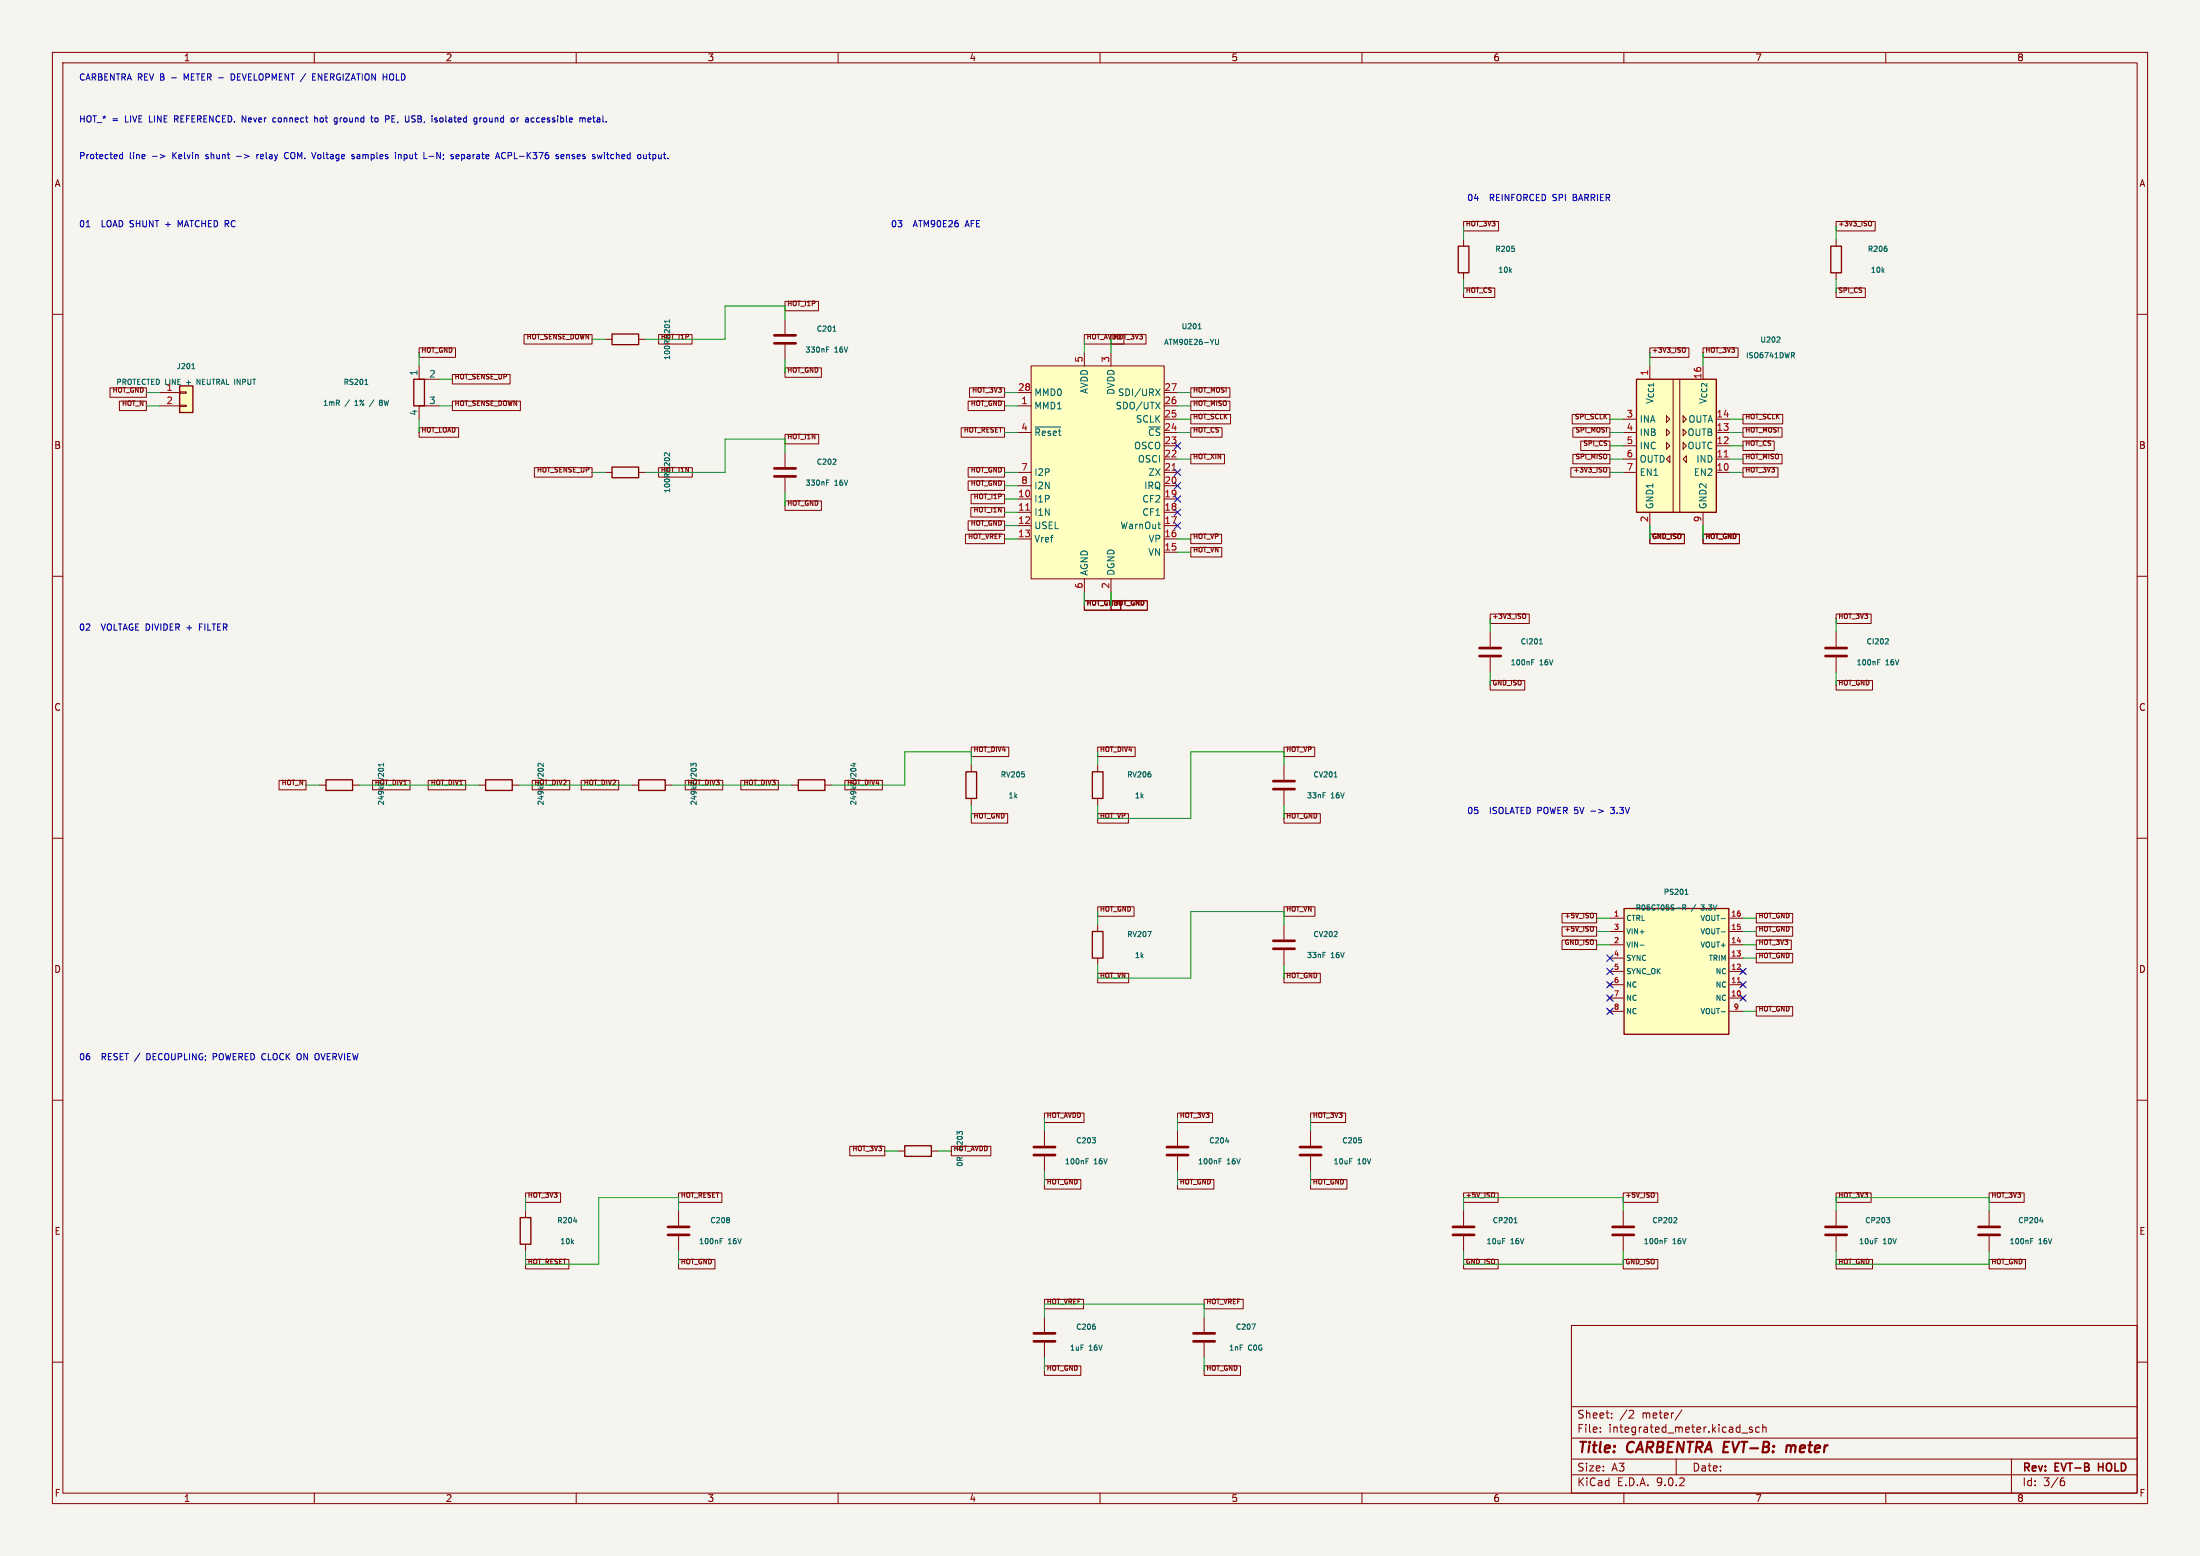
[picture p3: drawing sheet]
<svg xmlns="http://www.w3.org/2000/svg" width="420mm" height="297mm" viewBox="0 0 420 297" stroke-linecap="round" stroke-linejoin="round" font-family="sans-serif">
<path d="M0 0h420v297h-420z" fill="#f5f4ef" stroke="#f5f4ef" stroke-width=".19"/>
<g fill="none" stroke="#840000" stroke-width=".19">
<path d="M10 10h400v277h-400zM12 12h396v273h-396zM60 10v2M110 10v2M160 10v2M210 10v2M260 10v2M310 10v2M360 10v2M10 60h2M408 60h2M10 110h2"/>
<path d="M408 110h2M10 160h2M408 160h2M10 210h2M408 210h2M300 253h108v32h-108zM10 260h2M300 278.5h108M300 274.5h108M300 268.5h108M305.5 273.2v.2M305.5 272.5v.1"/>
<path d="M307.7 270.5v.2M307.7 269.8v.1M311.2 269.2l.5 .1 .2 .3-1 1.1h1M320 278.5v3M321.1 269.1l-1.3 1.9M332.5 273.5h1.2M334.5 272.5l-.3-.1-.3 .2 .1 .2 .5 .2v.3h-.6M335.9 272.5l-.5-.1-.2 .3 .1 .6h.6M336.5 272.5l.2-.1 .4 .1 .1 .9M336.5 271.9v1.5M384 278.5v6.5M408 260h2"/>
<path d="M60 285v2M110 285v2M160 285v2M210 285v2M260 285v2M300 281.5h108M310 285v2M360 285v2M393.6 282.7h.4l.2 .2-.1 .5-.5 .2M394 282.1l-.4 .1"/>
</g>
<path d="M400.6 279.3v1.5M400.6 280h.9" fill="none" stroke="#840000" stroke-width=".3"/>
<path d="M341.1 275.9l-.1 1.3M341.9 276a.57 .57 0 0 0-.8 .1M341.9 276.2l-.1 1" fill="none" stroke="#840000" stroke-width=".4"/>
<path d="M310 173.4h20v24h-20z" fill="#ffffc2"/>
<path d="M349.5 47h2v5.1h-2zM62.2 148.8h5.1v2.1h-5.1zM92.7 148.8h5.1v2.1h-5.1zM121.9 148.8h5.1v2.1h-5.1zM184.4 147.3h2v5.1h-2zM208.5 147.3h2.1v5.1h-2.1zM208.5 177.8h2.1v5.1h-2.1zM310 173.4h20v24h-20zM172.7 218.7h5.1v2h-5.1zM99.3 232.4h2v5.1h-2z" fill="none" stroke="#840000" stroke-width=".25"/>
<g fill="none" stroke="#840000" stroke-width=".19">
<path d="M350.5 45.7v1.3M350.5 52.1v1.2M149.9 86.4v2.8M149.9 91.2v2.8M284.5 120.7v2.7M284.5 125.5v2.8M350.5 120.7v2.7M350.5 125.5v2.8M61 149.9h1.2M67.3 149.9h1.3M91.4 149.9h1.3M97.8 149.9h1.3"/>
<path d="M120.6 149.9h1.3M127 149.9h1.3M185.4 146.1v1.2M185.4 152.4v1.3M209.5 146.1v1.2M209.5 152.4v1.3M245.1 146.1v2.7M245.1 150.9v2.8M209.5 176.5v1.3M245.1 176.5v2.8M307.3 175.3h2.6M307.3 177.8h2.6"/>
<path d="M330.2 175.3h2.5M330.2 177.8h2.5M209.5 182.9v1.3M245.1 181.4v2.8M307 187.6l.7 .7M307 190.1l.7 .8M307 192.7l.7 .7M307.3 180.3h2.6M307.3 182.9h2.6M307.3 185.4h2.6M307.3 188h2.6M307.3 190.5h2.6"/>
<path d="M307.3 193h2.6M307.7 187.6l-.7 .7M307.7 190.1l-.7 .8M307.7 192.7l-.7 .7M330.2 180.3h2.5M330.2 182.9h2.5M330.2 185.4h2.5M330.2 188h2.5M330.2 190.5h2.5M330.2 193h2.5M332.4 185l.7 .8M332.4 187.6l.7 .7"/>
<path d="M332.4 190.1l.7 .8M333.1 185l-.7 .8M333.1 187.6l-.7 .7M333.1 190.1l-.7 .8M171.4 219.7h1.3M177.8 219.7h1.3M199.4 215.9v2.8M224.8 215.9v2.8M100.3 231.1v1.3M100.3 237.5v1.3M199.4 220.7v2.8M224.8 220.7v2.8"/>
<path d="M199.4 251.5v2.8M199.4 256.3v2.8M229.9 251.5v2.8M229.9 256.3v2.8"/>
</g>
<g fill="none" stroke="#006464" stroke-width=".19">
<path d="M360.2 47.5v.4M157.8 92.1h.3M157.8 91.6h.5M159 88.6h.6M159.6 87.7v.4M292.4 126.4h.3M292.4 125.9h.5M293.9 122.9h.6M294.1 122.1l.1-.2v1M358.4 126.4h.4M358.4 125.9h.5M360.3 121.9l.2 .2-.1 .2-.5 .6h.6"/>
<path d="M73.2 145.7v.6M252.6 151.3h.4M254.7 148.3h.6M219.1 177.8h.7l-.5 1M321.3 173.2h.4l.1-.4-.5-.1v1M321.5 173.2l.3 .5M321.7 170.7h.6M321.9 169.9l.1-.2v1M328.6 175.3h.8M328.6 177.9h.8M252.6 181.8h.4M313.1 180.4h.8"/>
<path d="M328.6 193.1h.8M183.1 216.3l-.4-.3v.6M183.2 216h.4M208.5 217.2h.6l-.3 .3M209.1 217.6v.5M234 217.8h.6M109.5 233.1h.6M207.3 221.6h.4M207.3 221.2h.5M232.7 221.6h.4M232.7 221.2h.5M209.1 253.2v.4"/>
<path d="M239 252.7h.7l-.5 1"/>
</g>
<path d="M331.7 187.6h.5" fill="none" stroke="#a90000" stroke-width=".19"/>
<g fill="none" stroke="#840000" stroke-width=".51">
<path d="M147.8 89.4h4.1M147.8 90.9h4.1M282.4 123.7h4.1M282.4 125.2h4.1M348.5 123.7h4.1M348.5 125.2h4.1M243.1 149.1h4M243.1 150.6h4M243.1 179.6h4M243.1 181.1h4M197.4 218.9h4M222.8 218.9h4"/>
<path d="M197.4 220.5h4M222.8 220.5h4M197.4 254.5h4M197.4 256h4M227.8 254.5h4.1M227.8 256h4.1"/>
</g>
<path d="M312.4 72.4h15.3v25.4h-15.3z" fill="#ffffc2"/>
<path d="M278.4 47h2v5.1h-2zM79 72.4h2v5.1h-2zM116.8 63.8h5.1v2h-5.1zM312.4 72.4h15.3v25.4h-15.3zM116.8 89.2h5.1v2h-5.1zM152.4 148.8h5.1v2.1h-5.1z" fill="none" stroke="#840000" stroke-width=".25"/>
<g fill="none" stroke="#840000" stroke-width=".19">
<path d="M279.4 45.7v1.3M279.4 52.1v1.2M80 69.9v2.5h3.8M83.8 77.5h-3.8v2.5M115.6 64.8h1.2M121.9 64.8h1.3M149.9 61v2.8M149.9 65.8v2.8M318.1 79.4l.7 .6-.7 .6zM319.4 72.4v25.4M320.7 72.4v25.4M321.3 79.4l.6 .6-.6 .6z"/>
<path d="M115.6 90.2h1.2M121.9 90.2h1.3M309.9 80h2.5M309.9 82.6h2.5M309.9 85.1h2.5M309.9 87.6h2.5M309.9 90.2h2.5M315 97.8v2.5M318.1 81.9l.7 .7-.7 .6zM318.1 84.5l.7 .6-.7 .6zM318.1 87.6l.7-.6v1.3zM321.3 81.9l.6 .7-.6 .6z"/>
<path d="M321.3 84.5l.6 .6-.6 .6zM321.3 87.6l.6-.6v1.3zM325.1 97.8v2.5M327.7 80h2.5M327.7 82.6h2.5M327.7 85.1h2.5M327.7 87.6h2.5M327.7 90.2h2.5M151.1 149.9h1.3M157.5 149.9h1.2M279.4 231.1v2.8M279.4 236v2.8"/>
<path d="M379.7 231.1v2.8M379.7 236v2.8"/>
</g>
<path d="M329.2 87.2h.7" fill="none" stroke="#a90000" stroke-width=".19"/>
<g fill="none" stroke="#006464" stroke-width=".19">
<path d="M289.1 47.5v.4M69.7 73.4h.5M71.4 76.3l-.9 1.3M72.6 76.8l-.2 .4 .4 .2M72.6 76.8h.2M72.8 76.4l-.4 .2 .2 .2M127.8 61v.6M157.8 66.7h.3M157.8 66.2h.5M159 63.2h.6M339.7 64.4l.1 .3-.6 .6h.6M342.2 67.8l.4 .5"/>
<path d="M342.4 67.3l.2 .2-.2 .3M126.9 86.5h.4M127.8 86.4v.7M163.1 145.6v.7M286.9 236.4h.4M289.1 233.4h.5M289.3 232.5l.1-.1v1M387.7 236.9h.3M387.7 236.4h.4M389.4 233.1h.6M389.9 232.7v.7"/>
</g>
<path d="M147.8 64h4.1M147.8 65.5h4.1M277.4 234.2h4M277.4 235.7h4M377.7 234.2h4.1M377.7 235.7h4.1" fill="none" stroke="#840000" stroke-width=".51"/>
<path d="M196.8 69.9h25.4v40.6h-25.4z" fill="#ffffc2"/>
<g fill="none" stroke="#840000" stroke-width=".19">
<path d="M194.3 74.9h2.5M194.3 77.5h2.5M196.8 69.9h25.4v40.6h-25.4zM207 67.3v2.6M212.1 67.3v2.6M222.2 74.9h2.6M222.2 77.5h2.6M194.3 82.6h2.5M194.3 90.2h2.5M194.3 92.7h2.5M194.3 95.3h2.5M194.3 97.8h2.5"/>
<path d="M222.2 82.6h2.6M222.2 90.2h2.6M222.2 92.7h2.6M222.2 95.3h2.6M222.2 97.8h2.6M222.2 80h2.6M222.2 85.1h2.6M222.2 87.6h2.6M194.3 100.3h2.5M194.3 102.9h2.5M207 110.5v2.5M212.1 110.5v2.5"/>
<path d="M222.2 100.3h2.6M222.2 102.9h2.6M222.2 105.4h2.6M129.5 231.1v2.8M129.5 236v2.8M309.9 231.1v2.8M309.9 236v2.8M350.5 231.1v2.8M350.5 236v2.8"/>
</g>
<g fill="none" stroke="#006464" stroke-width=".19">
<path d="M220.6 74.2l.9 1.3M220.6 76.8l.9 1.2M221.5 74.2l-.9 1.3M221.5 76.8l-.9 1.2M228.7 62.8h.6M228.9 61.9l.1-.1v1M232 64.8v.8l.2 .2 .4-.2v-.8M197.6 81.5h4.9M221 100.1h.5M221.4 100.9h.1M137.5 236.9h.3M137.5 236.4h.4"/>
<path d="M139.2 232.5v.2M139.2 232.9v.4M317.8 236.9h.3M317.8 236.4h.5M319.9 232.4l.2 .2v.2l-.6 .6h.6M358 236.4h.4M360.1 232.4h.7l-.4 .4M360.6 232.8l.2 .2v.2l-.2 .2"/>
</g>
<path d="M195.8 97.4h.7M223.8 89.8h.7" fill="none" stroke="#a90000" stroke-width=".19"/>
<path d="M127.5 234.2h4.1M127.5 235.7h4.1M307.8 234.2h4.1M307.8 235.7h4.1M348.5 234.2h4.1M348.5 235.7h4.1" fill="none" stroke="#840000" stroke-width=".51"/>
<path d="M34.3 73.7h2.5v5h-2.5z" fill="#ffffc2"/>
<path d="M34.3 73.7h2.5v5h-2.5z" fill="none" stroke="#840000" stroke-width=".25"/>
<g fill="none" stroke="#840000" stroke-width=".19">
<path d="M149.9 57.5h6.3v1.8h-6.3zM279.4 55h6v1.8h-6zM279.4 42.3h6.7v1.8h-6.7zM350.5 55h5.6v1.8h-5.6zM350.5 42.3h7.5v1.8h-7.5zM356.9 42.2l.3 .1 .1 .2v.5l-.4 .1M21 74h6.9v1.8h-6.9zM22.8 76.6h5.1v1.8h-5.1zM30.5 74.9h3.8M30.5 77.5h3.8M34.3 74.8h1.3v.3h-1.3zM34.3 77.3h1.3v.3h-1.3z"/>
<path d="M80 66.4h7v1.8h-7zM86.4 76.6h12.9v1.8h-12.9zM86.4 71.5h11v1.8h-11zM100 63.9h13v1.8h-13zM125.7 63.9h6.4v1.8h-6.4zM149.9 70.2h6.9v1.8h-6.9zM184.8 76.6h7v1.8h-7zM185.1 74h6.7v1.8h-6.7zM207 63.9h7.6v1.8h-7.6zM212.1 63.9h6.7v1.8h-6.7zM227.3 76.6h7.5v1.8h-7.5zM227.3 74h7.5v1.8h-7.5z"/>
<path d="M227.3 79.1h7.6v1.8h-7.6zM300.1 79.1h7.2v1.8h-7.2zM315 66.4h7.4v1.8h-7.4zM321.4 66.4h.2l.1 .3v.4l-.3 .2M325.1 66.4h6.7v1.8h-6.7zM332.7 79.1h7.6v1.8h-7.6zM80 81.6h7.6v1.9h-7.6zM102 89.3h11v1.8h-11zM125.7 89.3h6.5v1.8h-6.5zM149.9 82.9h6.4v1.8h-6.4zM149.9 95.6h6.9v1.8h-6.9zM183.5 81.6h8.3v1.9h-8.3z"/>
<path d="M184.8 99.4h7v1.8h-7zM184.8 89.3h7v1.8h-7zM184.8 91.8h7v1.8h-7zM185.3 96.9h6.5v1.8h-6.5zM185.4 94.3h6.4v1.9h-6.4zM227.3 86.7h6.5v1.8h-6.5zM227.3 81.6h6v1.9h-6zM299.9 89.3h7.4v1.8h-7.4zM300.3 86.7h7v1.8h-7zM300.3 81.6h7v1.9h-7zM301.8 84.2h5.5v1.8h-5.5zM306.3 89.2l.3 .1 .1 .2v.5l-.4 .1"/>
<path d="M332.7 86.7h7.5v1.8h-7.5zM332.7 89.3h6.7v1.8h-6.7zM332.7 81.6h7.5v1.9h-7.5zM332.7 84.2h6v1.8h-6zM184.3 102h7.5v1.8h-7.5zM207 114.7h7v1.8h-7zM212.1 114.7h6.9v1.8h-6.9zM227.3 104.5h5.9v1.8h-5.9zM227.3 102h5.9v1.8h-5.9zM284.5 117.2h7.4v1.8h-7.4zM290.9 117.2h.2l.2 .3-.1 .4-.3 .2M315 102h6.6v1.8h-6.6z"/>
<path d="M325.1 102h7v1.8h-7zM350.5 117.2h6.7v1.8h-6.7zM284.5 129.9h6.6v1.8h-6.6zM350.5 129.9h7v1.8h-7zM53.3 149h5.1v1.8h-5.1zM71.1 149h7.2v1.8h-7.2zM81.7 149h7.2v1.8h-7.2zM101.6 149h7.2v1.8h-7.2zM111 149h7.1v1.8h-7.1zM130.8 149h7.2v1.8h-7.2zM141.4 149h7.2v1.8h-7.2zM161.3 149h7.1v1.8h-7.1z"/>
<path d="M185.4 142.6h7.2v1.8h-7.2zM185.4 155.3h7v1.8h-7zM209.5 155.3h5.9v1.8h-5.9zM209.5 142.6h7.2v1.8h-7.2zM245.1 155.3h7v1.8h-7zM245.1 142.6h5.9v1.8h-5.9zM209.5 173.1h7v1.8h-7zM245.1 173.1h5.9v1.8h-5.9zM298.2 179.4h6.6v1.8h-6.6zM298.2 174.4h6.6v1.8h-6.6zM298.2 176.9h6.6v1.8h-6.6zM304 174.3l.2 .3-.1 .5-.1 .1"/>
<path d="M304 176.8l.2 .3-.1 .5-.1 .1M335.3 179.4h6.7v1.8h-6.7zM335.3 176.9h6.9v1.8h-6.9zM335.3 174.4h6.9v1.8h-6.9zM209.5 185.8h6v1.8h-6zM245.1 185.8h7v1.8h-7zM335.3 192.1h6.9v1.8h-6.9zM335.3 182h6.9v1.8h-6.9zM162.2 218.8h6.7v1.8h-6.7zM181.6 218.8h7.6v1.8h-7.6zM199.4 212.5h7.5v1.8h-7.5zM224.8 212.5h6.7v1.8h-6.7z"/>
<path d="M250.2 212.5h6.7v1.8h-6.7zM250.2 215.9v2.8M100.3 227.7h6.7v1.8h-6.7zM129.5 227.7h8.3v1.8h-8.3zM199.4 225.2h6.9v1.8h-6.9zM224.8 225.2h6.9v1.8h-6.9zM250.2 225.2h6.9v1.8h-6.9zM250.2 220.7v2.8M279.4 227.7h6.6v1.8h-6.6zM285.2 227.7l.1 .2-.1 .6M309.9 227.7h6.6v1.8h-6.6zM315.7 227.7l.1 .2-.1 .6"/>
<path d="M350.5 227.7h6.7v1.8h-6.7zM379.7 227.7h6.7v1.8h-6.7zM100.3 240.4h8.3v1.8h-8.3zM129.5 240.4h7v1.8h-7zM199.4 248h7.4v1.8h-7.4zM229.9 248h7.4v1.8h-7.4zM279.4 240.4h6.6v1.8h-6.6zM309.9 240.4h6.6v1.8h-6.6zM350.5 240.4h7v1.8h-7zM379.7 240.4h7v1.8h-7zM199.4 260.7h6.9v1.8h-6.9zM229.9 260.7h6.9v1.8h-6.9z"/>
</g>
<path d="M36.6 70.4h.6M36.8 69.5l.1-.1v1M37.6 73.4v-1l.6 1M259.9 217.6v.5M257.6 221.2h.5" fill="none" stroke="#006464" stroke-width=".19"/>
<path d="M248.2 218.9h4M248.2 220.5h4" fill="none" stroke="#840000" stroke-width=".51"/>
<g fill="none" stroke="#009600" stroke-width=".19">
<path d="M279.4 43.2v2.5M279.4 53.3v2.6M350.5 43.2v2.5M350.5 53.3v2.6M27.9 77.5h2.6M27.9 74.9h2.6M80 67.3v2.6M83.8 77.5h2.6M83.8 72.4h2.6M113 64.8h2.6M149.9 61v-2.6h-11.5v6.4h-15.2M149.9 68.6v2.5"/>
<path d="M191.8 77.5h2.5M191.8 74.9h2.5M207 64.8v2.5M212.1 64.8v2.5M224.8 77.5h2.5M224.8 74.9h2.5M315 67.3v2.6M325.1 67.3v2.6M80 80v2.6M113 90.2h2.6M149.9 86.4v-2.6h-11.5v6.4h-15.2M149.9 94v2.5"/>
<path d="M191.8 97.8h2.5M191.8 82.6h2.5M191.8 95.3h2.5M191.8 92.7h2.5M191.8 90.2h2.5M224.8 82.6h2.5M224.8 80h2.5M224.8 87.6h2.5M307.3 82.6h2.6M307.3 90.2h2.6M307.3 80h2.6M307.3 87.6h2.6"/>
<path d="M307.3 85.1h2.6M330.2 82.6h2.5M330.2 90.2h2.5M330.2 80h2.5M330.2 87.6h2.5M330.2 85.1h2.5M191.8 100.3h2.5M191.8 102.9h2.5M207 113v2.6M212.1 113v2.6M224.8 102.9h2.5M224.8 105.4h2.5"/>
<path d="M284.5 118.1v2.6M315 100.3v2.6M325.1 100.3v2.6M350.5 118.1v2.6M284.5 128.3v2.5M350.5 128.3v2.5M58.4 149.9h2.6M68.6 149.9h22.8M99.1 149.9h21.5M128.3 149.9h22.8M185.4 146.1v-2.6h-12.7v6.4h-14M185.4 153.7v2.5"/>
<path d="M209.5 143.5v2.6M245.1 146.1v-2.6h-17.8v12.7h-17.8v-2.5M245.1 153.7v2.5M209.5 174v2.5M245.1 176.5v-2.5h-17.8v12.7h-17.8v-2.5M304.8 177.8h2.5M304.8 175.3h2.5M332.7 177.8h2.6M332.7 175.3h2.6M245.1 184.2v2.5M304.8 180.3h2.5M332.7 180.3h2.6"/>
<path d="M332.7 193h2.6M332.7 182.9h2.6M168.9 219.7h2.5M179.1 219.7h2.5M199.4 213.4v2.5M224.8 213.4v2.5M250.2 213.4v2.5M100.3 228.6v2.5M129.5 231.1v-2.5h-15.2v12.7h-14v-2.5M129.5 238.8v2.5M199.4 223.5v2.6M224.8 223.5v2.6"/>
<path d="M250.2 223.5v2.6M279.4 231.1v-2.5h30.5v2.5M279.4 238.8v2.5h30.5v-2.5M350.5 231.1v-2.5h29.2v2.5M350.5 238.8v2.5h29.2v-2.5M199.4 251.5v-2.6h30.5v2.6M199.4 259.1v2.5M229.9 259.1v2.5"/>
</g>
<g fill="none" stroke="#000084" stroke-width=".19">
<path d="M224.2 92.1l1.2 1.2M224.2 84.5l1.2 1.2M224.2 94.6l1.2 1.3M224.2 97.2l1.2 1.2M224.2 99.7l1.2 1.2M224.2 89.6l1.2 1.2M225.4 92.1l-1.2 1.2M225.4 84.5l-1.2 1.2M225.4 94.6l-1.2 1.3M225.4 97.2l-1.2 1.2M225.4 99.7l-1.2 1.2M225.4 89.6l-1.2 1.2"/>
<path d="M306.7 184.8l1.2 1.2M306.7 182.3l1.2 1.2M306.7 187.4l1.2 1.2M306.7 189.9l1.2 1.2M306.7 192.4l1.2 1.2M307.9 184.8l-1.2 1.2M307.9 182.3l-1.2 1.2M307.9 187.4l-1.2 1.2M307.9 189.9l-1.2 1.2M307.9 192.4l-1.2 1.2M332.1 187.4l1.2 1.2M332.1 189.9l1.2 1.2"/>
<path d="M332.1 184.8l1.2 1.2M333.3 187.4l-1.2 1.2M333.3 189.9l-1.2 1.2M333.3 184.8l-1.2 1.2"/>
</g>
<g fill="none" stroke="#0000c2" stroke-width=".19">
<path d="M35.6 15l-.4-.9v1.2M44.7 14.3l-.6-.2v1.2l.6-.2M59.7 14.1h.5M59.7 15.3h.5M59.7 14.7h.4M23.4 29.1v1.2M23.4 29.6l-.4-.1-.2 .2 .1 .5h.5M29.1 29.8h.9M30.6 29.5l.9 .3-.9 .4M33.3 22.7h.5M33.8 22.1h-.5v1.2M39.3 30.2l.1 .1"/>
<path d="M39.3 29.6v.2M45.2 29.8h.9M49 29.5v.8M49.4 29.5l-.4 .2M52.5 22.5l-.3 .1-.1 .1v.5l.4 .1M55 29.2a.56 .56 0 0 0-.7 .5 .56 .56 0 0 0 .7 .5M60.1 22.6h.4l.1 .7M60.1 22.1v1.2M64 22.5l.4 .1M64.4 23.2l-.4 .1M64.4 22.5v1l-.4 .2M67.2 29.7l.5 .4-.2 .2-.3-.1"/>
<path d="M67.6 29.6l-.3-.1-.1 .2M68.3 29.8l-.2 .2 .2 .3M68.3 29.5l-.1 .1M70.8 22.5h.4M70.9 22.1v1l.3 .2M72 22.5l-.4 .2v.5l.4 .1M74.8 22.7h.4M75.4 22.1h-.6v1.2h.6M75.5 29.1v.1M76.1 29.6h.4l.1 .7M76.1 29.5v.8M78.6 23.2l.4 .1"/>
<path d="M79.1 22.1h-.3l-.2 .2 .1 .3 .3 .1M80.9 30.3h.6M81.9 29.8h.9M84.4 22.5l-.4 .2v.5l.4 .1M86.5 30v.2M87 29.9l.6-.1v-.2l-.4-.1-.2 .2 .1 .5h.5M90.9 22.5l.1 .1M91 22.5v1l-.1 .1M91 23.2l-.1 .1M91.6 22.5v.8M92 22.5l-.4 .2M92.5 22.5l-.2 .2v.4l.2 .2"/>
<path d="M95 29.1l.4 1.2M96.5 29.2a.53 .53 0 0 0-.8 .5 .53 .53 0 0 0 .8 .5M98.7 22.5v.8M99 22.5l-.3 .2M102.9 22.5l-.4 .1-.1 .1 .1 .5 .4 .1M106.5 29.9l.1 .2-.1 .2M106.5 29.5l.1 .1M107.1 29.9l.6-.1-.1-.2-.3-.1-.2 .2 .1 .5h.4M108.2 29.5v.8M108.4 29.5l-.2 .1M111.4 22.5l.3 .2v.6M112.2 22.9l.6-.1v-.2l-.4-.1-.2 .2 .1 .5h.5"/>
<path d="M113.2 22.5h.4M114.9 29.5l-.2 .8-.2-.6M115.4 29.1v.1M115.4 29.5v.8M123.4 30.2h-.5M123.4 29.5v.8M123.8 29.5h.4M124 29.1v1l.2 .2M300.3 37.7h.4M300.7 37.1h-.4v1.2h.5M16.5 43.3h.7M34.4 43l-.4-.9v1.2"/>
<path d="M38.1 119.7h.4M38.6 119.1h-.5v1.2M303.7 154.8h.9M307.5 154.1h.7l-.4 .5h.2M307.5 155.2l.5 .1M28.3 201.1h-.3v1.2h.3M40.7 201.7h.5M41.2 201.1h-.5v1.2M57.2 201.1l.2 .2M57.4 202.1l-.2 .2"/>
</g>
<g font-size="2.8" fill="#840000">
<text x="301" y="277.9">Title:</text>
<text x="310.6" y="277.9">CARBENTRA EVT-B:</text>
<text x="342.6" y="277.9">meter</text>
</g>
<g font-size="2.1" fill="#840000">
<text x="301" y="273.7">File:</text>
<text x="301" y="271">Sheet:</text>
<text x="307.1" y="273.7">integrated_meter.kicad_sch</text>
<text x="309.2" y="271">/2</text>
<text x="313.5" y="271">meter/</text>
<text x="301" y="281.1">Size:</text>
<text x="307.6" y="281.1">A3</text>
<text x="323" y="281.1">Date:</text>
<text x="386" y="281.3">Rev:</text>
<text x="392.4" y="281.3">EVT-B</text>
<text x="401.3" y="281.3">HOLD</text>
<text x="301" y="283.9">KiCad</text>
<text x="308.7" y="283.9">E.D.A.</text>
<text x="316.3" y="283.9">9.0.2</text>
<text x="386" y="283.9">Id:</text>
<text x="390.1" y="283.9">3/6</text>
</g>
<g font-size="1.8" fill="#840000">
<text x="35" y="11.9">1</text>
<text x="85" y="11.9">2</text>
<text x="135" y="11.9">3</text>
<text x="185" y="11.9">4</text>
<text x="235" y="11.9">5</text>
<text x="285" y="11.9">6</text>
<text x="335" y="11.9">7</text>
<text x="385" y="11.9">8</text>
<text x="10.3" y="35.9">A</text>
<text x="408.3" y="35.9">A</text>
<text x="10.3" y="85.9">B</text>
<text x="408.2" y="85.9">B</text>
<text x="10.3" y="135.9">C</text>
<text x="408.2" y="135.9">C</text>
<text x="10.3" y="185.9">D</text>
<text x="408.2" y="185.9">D</text>
<text x="10.3" y="235.9">E</text>
<text x="408.3" y="235.9">E</text>
<text x="10.3" y="285.9">F</text>
<text x="35" y="286.9">1</text>
<text x="85" y="286.9">2</text>
<text x="135" y="286.9">3</text>
<text x="185" y="286.9">4</text>
<text x="235" y="286.9">5</text>
<text x="285" y="286.9">6</text>
<text x="335" y="286.9">7</text>
<text x="385" y="286.9">8</text>
<text x="408.3" y="285.9">F</text>
</g>
<g font-size="1.8" fill="#006464">
<text x="79.8" y="71.8" transform="rotate(-90 79.8 71.8)">1</text>
<text x="31.7" y="74.7">1</text>
<text x="81.8" y="72.1">2</text>
<text x="81.8" y="77.2">3</text>
<text x="197.4" y="75.8">MMD0</text>
<text x="207.9" y="75.3" transform="rotate(-90 207.9 75.3)">AVDD</text>
<text x="213" y="75.5" transform="rotate(-90 213 75.5)">DVDD</text>
<text x="213.3" y="75.8">SDI/URX</text>
<text x="315.8" y="77.2" transform="rotate(-90 315.8 77.2)">V_{CC1}</text>
<text x="326" y="77.2" transform="rotate(-90 326 77.2)">V_{CC2}</text>
<text x="79.8" y="79.4" transform="rotate(-90 79.8 79.4)">4</text>
<text x="197.4" y="78.3">MMD1</text>
<text x="197.4" y="83.4">~{Reset}</text>
<text x="212.9" y="78.3">SDO/UTX</text>
<text x="216.8" y="80.9">SCLK</text>
<text x="219.1" y="83.4">~{CS}</text>
<text x="312.9" y="80.9">INA</text>
<text x="312.9" y="83.4">INB</text>
<text x="322.1" y="83.4">OUTB</text>
<text x="322.2" y="80.9">OUTA</text>
<text x="216.4" y="86">OSCO</text>
<text x="217.1" y="88.5">OSCI</text>
<text x="312.9" y="86">INC</text>
<text x="312.9" y="88.5">OUTD</text>
<text x="322.1" y="86">OUTC</text>
<text x="323.7" y="88.5">IND</text>
<text x="197.4" y="91">I2P</text>
<text x="197.4" y="93.6">I2N</text>
<text x="218.3" y="93.6">IRQ</text>
<text x="219.1" y="91">ZX</text>
<text x="312.9" y="91">EN1</text>
<text x="323.3" y="91">EN2</text>
<text x="197.4" y="96.1">I1P</text>
<text x="197.4" y="98.7">I1N</text>
<text x="197.4" y="101.2">USEL</text>
<text x="213.8" y="101.2">WarnOut</text>
<text x="218" y="96.1">CF2</text>
<text x="218" y="98.7">CF1</text>
<text x="315.8" y="97.3" transform="rotate(-90 315.8 97.3)">GND1</text>
<text x="326" y="97.3" transform="rotate(-90 326 97.3)">GND2</text>
<text x="197.4" y="103.7">Vref</text>
<text x="219.1" y="106.3">VN</text>
<text x="219.2" y="103.7">VP</text>
<text x="207.9" y="110" transform="rotate(-90 207.9 110)">AGND</text>
<text x="213" y="110" transform="rotate(-90 213 110)">DGND</text>
</g>
<g font-size="1.8" fill="#a90000">
<text x="206.8" y="69.3" transform="rotate(-90 206.8 69.3)">5</text>
<text x="211.8" y="69.3" transform="rotate(-90 211.8 69.3)">3</text>
<text x="314.7" y="71.8" transform="rotate(-90 314.7 71.8)">1</text>
<text x="31.7" y="77.2">2</text>
<text x="194.3" y="74.7">28</text>
<text x="194.9" y="77.2">1</text>
<text x="222.2" y="74.7">27</text>
<text x="222.2" y="77.2">26</text>
<text x="324.9" y="72.4" transform="rotate(-90 324.9 72.4)">16</text>
<text x="194.9" y="82.3">4</text>
<text x="222.2" y="79.8">25</text>
<text x="222.2" y="82.3">24</text>
<text x="310.4" y="79.8">3</text>
<text x="310.4" y="82.3">4</text>
<text x="327.6" y="79.8">14</text>
<text x="327.6" y="82.3">13</text>
<text x="194.9" y="89.9">7</text>
<text x="222.2" y="84.8">23</text>
<text x="222.2" y="87.4">22</text>
<text x="222.2" y="89.9">21</text>
<text x="310.4" y="84.8">5</text>
<text x="310.4" y="87.4">6</text>
<text x="310.4" y="89.9">7</text>
<text x="327.6" y="84.8">12</text>
<text x="327.6" y="87.4">11</text>
<text x="327.6" y="89.9">10</text>
<text x="194.3" y="95">10</text>
<text x="194.9" y="92.5">8</text>
<text x="222.2" y="92.5">20</text>
<text x="222.2" y="95">19</text>
<text x="194.3" y="97.5">11</text>
<text x="194.3" y="100.1">12</text>
<text x="222.2" y="97.5">18</text>
<text x="222.2" y="100.1">17</text>
<text x="314.7" y="99.8" transform="rotate(-90 314.7 99.8)">2</text>
<text x="324.9" y="99.8" transform="rotate(-90 324.9 99.8)">9</text>
<text x="194.3" y="102.6">13</text>
<text x="222.2" y="102.6">16</text>
<text x="222.2" y="105.2">15</text>
<text x="206.8" y="112.5" transform="rotate(-90 206.8 112.5)">6</text>
<text x="211.8" y="112.5" transform="rotate(-90 211.8 112.5)">2</text>
</g>
<g font-size="1.7" fill="#0000c2">
<text x="15" y="15.6">CARBENTRA REV B</text>
<text x="33" y="15.6">-</text>
<text x="35.6" y="15.6">METER -</text>
<text x="45" y="15.6">DEVELOPMENT /</text>
<text x="61" y="15.6">ENERGIZATION HOLD</text>
<text x="15" y="23.6">HOT_*</text>
<text x="21.4" y="23.6">=</text>
<text x="24" y="23.6">LIVE LINE</text>
<text x="33.8" y="23.6">REFERENCED. Never</text>
<text x="53" y="23.6">connect</text>
<text x="61.2" y="23.6">hot</text>
<text x="65.2" y="23.6">ground</text>
<text x="72.5" y="23.6">to</text>
<text x="75.4" y="23.6">PE,</text>
<text x="79.4" y="23.6">USB,</text>
<text x="84.7" y="23.6">isolated</text>
<text x="93" y="23.6">ground</text>
<text x="100.3" y="23.6">or</text>
<text x="103.2" y="23.6">accessible</text>
<text x="113.8" y="23.6">metal.</text>
<text x="15" y="30.6">Protected</text>
<text x="24.7" y="30.6">line</text>
<text x="33.3" y="30.6">Kelvin</text>
<text x="39.8" y="30.6">shunt</text>
<text x="45.9" y="30.6">-&gt;</text>
<text x="50" y="30.6">relay</text>
<text x="55.5" y="30.6">COM. Voltage</text>
<text x="68.8" y="30.6">samples</text>
<text x="77.3" y="30.6">input</text>
<text x="82.9" y="30.6">L-N;</text>
<text x="88.3" y="30.6">separate</text>
<text x="97.2" y="30.6">ACPL-K376</text>
<text x="108.8" y="30.6">senses</text>
<text x="116" y="30.6">switched</text>
<text x="124.9" y="30.6">output.</text>
<text x="280" y="38.6">04</text>
<text x="284.5" y="38.6">REINFORCED SPI</text>
<text x="300.8" y="38.6">BARRIER</text>
<text x="15" y="43.6">01</text>
<text x="19.5" y="43.6">LOAD SHUNT</text>
<text x="32.1" y="43.6">+</text>
<text x="34.7" y="43.6">MATCHED RC</text>
<text x="170" y="43.6">03</text>
<text x="174.5" y="43.6">ATM90E26</text>
<text x="184.7" y="43.6">AFE</text>
<text x="15" y="120.6">02</text>
<text x="19.5" y="120.6">VOLTAGE DIVIDER</text>
<text x="36.2" y="120.6">+</text>
<text x="38.8" y="120.6">FILTER</text>
<text x="280" y="155.6">05</text>
<text x="284.5" y="155.6">ISOLATED POWER 5V</text>
<text x="304.4" y="155.6">-&gt;</text>
<text x="308.5" y="155.6">3.3V</text>
<text x="15" y="202.6">06</text>
<text x="19.5" y="202.6">RESET /</text>
<text x="28.5" y="202.6">DECOUPLING;</text>
<text x="41.4" y="202.6">POWERED CLOCK</text>
<text x="57.9" y="202.6">ON OVERVIEW</text>
</g>
<g font-size="1.4" fill="#006464">
<text x="285.3" y="48.3">R205</text>
<text x="285.9" y="52.3">10k</text>
<text x="356.5" y="48.3">R206</text>
<text x="357" y="52.3">10k</text>
<text x="155.8" y="63.5">C201</text>
<text x="225.5" y="63">U201</text>
<text x="336" y="65.6">U202</text>
<text x="33.6" y="70.7">J201</text>
<text x="128.1" y="68.8" transform="rotate(-90 128.1 68.8)">100R</text>
<text x="153.7" y="67.5">330nF</text>
<text x="159.3" y="67.5">16V</text>
<text x="222.1" y="66">ATM90E26-YU</text>
<text x="333.2" y="68.6">ISO6741DWR</text>
<text x="22.1" y="73.7">PROTECTED LINE</text>
<text x="35.8" y="73.7">+</text>
<text x="38" y="73.7">NEUTRAL INPUT</text>
<text x="61.6" y="77.7">1mR</text>
<text x="65.5" y="73.7">RS201</text>
<text x="65.9" y="77.7">/</text>
<text x="67.9" y="77.7">1%</text>
<text x="73.1" y="77.7">8W</text>
<text x="155.8" y="88.9">C202</text>
<text x="128.1" y="94.2" transform="rotate(-90 128.1 94.2)">100R</text>
<text x="153.7" y="92.9">330nF</text>
<text x="159.3" y="92.9">16V</text>
<text x="290.2" y="123.2">CI201</text>
<text x="356.2" y="123.2">CI202</text>
<text x="288.3" y="127.2">100nF</text>
<text x="293.9" y="127.2">16V</text>
<text x="354.3" y="127.2">100nF</text>
<text x="360" y="127.2">16V</text>
<text x="190.9" y="148.6">RV205</text>
<text x="215.1" y="148.6">RV206</text>
<text x="250.6" y="148.6">CV201</text>
<text x="73.5" y="153.8" transform="rotate(-90 73.5 153.8)">249k</text>
<text x="104" y="153.8" transform="rotate(-90 104 153.8)">249k</text>
<text x="133.2" y="153.8" transform="rotate(-90 133.2 153.8)">249k</text>
<text x="163.7" y="153.8" transform="rotate(-90 163.7 153.8)">249k</text>
<text x="192.4" y="152.6">1k</text>
<text x="216.5" y="152.6">1k</text>
<text x="249.4" y="152.6">33nF</text>
<text x="254.1" y="152.6">16V</text>
<text x="312.1" y="174">R05CT05S-R</text>
<text x="317.5" y="171">PS201</text>
<text x="322.9" y="174">/</text>
<text x="325" y="174">3.3V</text>
<text x="215.1" y="179.1">RV207</text>
<text x="250.6" y="179.1">CV202</text>
<text x="310.4" y="176">CTRL</text>
<text x="310.4" y="178.5">VIN+</text>
<text x="324.5" y="176">VOUT-</text>
<text x="324.5" y="178.5">VOUT-</text>
<text x="216.5" y="183.1">1k</text>
<text x="249.4" y="183.1">33nF</text>
<text x="254.1" y="183.1">16V</text>
<text x="310.4" y="181.1">VIN-</text>
<text x="310.4" y="183.6">SYNC</text>
<text x="324.5" y="181.1">VOUT+</text>
<text x="326.1" y="183.6">TRIM</text>
<text x="310.4" y="186.1">SYNC_OK</text>
<text x="310.4" y="188.7">NC</text>
<text x="310.4" y="191.2">NC</text>
<text x="327.4" y="186.1">NC</text>
<text x="327.4" y="188.7">NC</text>
<text x="327.4" y="191.2">NC</text>
<text x="310.4" y="193.8">NC</text>
<text x="324.5" y="193.8">VOUT-</text>
<text x="205.3" y="218.4">C203</text>
<text x="230.7" y="218.4">C204</text>
<text x="256.1" y="218.4">C205</text>
<text x="184" y="222.8" transform="rotate(-90 184 222.8)">0R</text>
<text x="203.2" y="222.4">100nF</text>
<text x="208.8" y="222.4">16V</text>
<text x="228.6" y="222.4">100nF</text>
<text x="234.2" y="222.4">16V</text>
<text x="254.5" y="222.4">10uF</text>
<text x="259.2" y="222.4">10V</text>
<text x="106.3" y="233.7">R204</text>
<text x="135.5" y="233.7">C208</text>
<text x="284.8" y="233.7">CP201</text>
<text x="315.3" y="233.7">CP202</text>
<text x="356" y="233.7">CP203</text>
<text x="385.2" y="233.7">CP204</text>
<text x="106.8" y="237.7">10k</text>
<text x="133.3" y="237.7">100nF</text>
<text x="139" y="237.7">16V</text>
<text x="283.7" y="237.7">10uF</text>
<text x="288.4" y="237.7">16V</text>
<text x="313.7" y="237.7">100nF</text>
<text x="319.3" y="237.7">16V</text>
<text x="354.8" y="237.7">10uF</text>
<text x="359.5" y="237.7">10V</text>
<text x="383.5" y="237.7">100nF</text>
<text x="389.2" y="237.7">16V</text>
<text x="204.1" y="258">1uF</text>
<text x="205.3" y="254">C206</text>
<text x="207.9" y="258">16V</text>
<text x="234.5" y="258">1nF</text>
<text x="235.8" y="254">C207</text>
<text x="238.3" y="258">C0G</text>
</g>
<g font-size="1.4" fill="#840000">
<text x="128.1" y="64.8" transform="rotate(-90 128.1 64.8)">R201</text>
<text x="128.1" y="90.2" transform="rotate(-90 128.1 90.2)">R202</text>
<text x="73.5" y="150.3" transform="rotate(-90 73.5 150.3)">RV201</text>
<text x="104" y="150.3" transform="rotate(-90 104 150.3)">RV202</text>
<text x="133.2" y="150.3" transform="rotate(-90 133.2 150.3)">RV203</text>
<text x="163.7" y="150.3" transform="rotate(-90 163.7 150.3)">RV204</text>
<text x="184" y="219.8" transform="rotate(-90 184 219.8)">R203</text>
</g>
<g font-size="1.4" fill="#a90000">
<text x="308" y="175">1</text>
<text x="308" y="177.5">3</text>
<text x="330.4" y="175">16</text>
<text x="330.4" y="177.5">15</text>
<text x="308" y="180.1">2</text>
<text x="308" y="182.6">4</text>
<text x="308" y="185.2">5</text>
<text x="330.4" y="180.1">14</text>
<text x="330.4" y="182.6">13</text>
<text x="330.4" y="185.2">12</text>
<text x="308" y="187.7">6</text>
<text x="308" y="190.2">7</text>
<text x="330.4" y="187.7">11</text>
<text x="330.4" y="190.2">10</text>
<text x="308" y="192.8">8</text>
<text x="330.9" y="192.8">9</text>
</g>
<g font-size="1.3" fill="#840000">
<text x="279.7" y="43.2">HOT_3V3</text>
<text x="350.9" y="43.2">+3V3_ISO</text>
<text x="150.2" y="58.5">HOT_I1P</text>
<text x="279.7" y="55.9">HOT_CS</text>
<text x="350.9" y="55.9">SPI_CS</text>
<text x="100.4" y="64.8">HOT_SENSE_DOWN</text>
<text x="126.1" y="64.8">HOT_I1P</text>
<text x="207.3" y="64.8">HOT_AVDD</text>
<text x="212.4" y="64.8">HOT_3V3</text>
<text x="80.3" y="67.4">HOT_GND</text>
<text x="150.2" y="71.2">HOT_GND</text>
<text x="315.3" y="67.4">+3V3_ISO</text>
<text x="325.5" y="67.4">HOT_3V3</text>
<text x="21.3" y="75">HOT_GND</text>
<text x="23.1" y="77.5">HOT_N</text>
<text x="86.7" y="77.5">HOT_SENSE_DOWN</text>
<text x="86.7" y="72.5">HOT_SENSE_UP</text>
<text x="185.2" y="77.5">HOT_GND</text>
<text x="185.4" y="75">HOT_3V3</text>
<text x="227.7" y="77.5">HOT_MISO</text>
<text x="227.7" y="75">HOT_MOSI</text>
<text x="80.3" y="82.6">HOT_LOAD</text>
<text x="150.2" y="83.9">HOT_I1N</text>
<text x="183.8" y="82.6">HOT_RESET</text>
<text x="227.7" y="82.6">HOT_CS</text>
<text x="227.7" y="80.1">HOT_SCLK</text>
<text x="300.5" y="80.1">SPI_SCLK</text>
<text x="300.6" y="82.6">SPI_MOSI</text>
<text x="333.1" y="82.6">HOT_MOSI</text>
<text x="333.1" y="80.1">HOT_SCLK</text>
<text x="227.7" y="87.7">HOT_XIN</text>
<text x="300.6" y="87.7">SPI_MISO</text>
<text x="302.1" y="85.2">SPI_CS</text>
<text x="333.1" y="87.7">HOT_MISO</text>
<text x="333.1" y="85.2">HOT_CS</text>
<text x="102.3" y="90.2">HOT_SENSE_UP</text>
<text x="126.1" y="90.2">HOT_I1N</text>
<text x="185.2" y="90.2">HOT_GND</text>
<text x="185.2" y="92.8">HOT_GND</text>
<text x="185.7" y="95.3">HOT_I1P</text>
<text x="300.2" y="90.2">+3V3_ISO</text>
<text x="333.1" y="90.2">HOT_3V3</text>
<text x="150.2" y="96.6">HOT_GND</text>
<text x="185.2" y="100.4">HOT_GND</text>
<text x="185.7" y="97.9">HOT_I1N</text>
<text x="184.6" y="102.9">HOT_VREF</text>
<text x="227.7" y="105.5">HOT_VN</text>
<text x="227.7" y="102.9">HOT_VP</text>
<text x="315.3" y="102.9">GND_ISO</text>
<text x="325.5" y="102.9">HOT_GND</text>
<text x="207.3" y="115.6">HOT_GND</text>
<text x="212.4" y="115.6">HOT_GND</text>
<text x="284.8" y="118.2">+3V3_ISO</text>
<text x="350.9" y="118.2">HOT_3V3</text>
<text x="284.8" y="130.9">GND_ISO</text>
<text x="350.9" y="130.9">HOT_GND</text>
<text x="185.8" y="143.6">HOT_DIV4</text>
<text x="209.9" y="143.6">HOT_DIV4</text>
<text x="245.4" y="143.6">HOT_VP</text>
<text x="53.6" y="149.9">HOT_N</text>
<text x="71.5" y="149.9">HOT_DIV1</text>
<text x="82.1" y="149.9">HOT_DIV1</text>
<text x="101.9" y="149.9">HOT_DIV2</text>
<text x="111.3" y="149.9">HOT_DIV2</text>
<text x="131.1" y="149.9">HOT_DIV3</text>
<text x="141.8" y="149.9">HOT_DIV3</text>
<text x="161.6" y="149.9">HOT_DIV4</text>
<text x="185.8" y="156.3">HOT_GND</text>
<text x="209.9" y="156.3">HOT_VP</text>
<text x="245.4" y="156.3">HOT_GND</text>
<text x="209.9" y="174.1">HOT_GND</text>
<text x="245.4" y="174.1">HOT_VN</text>
<text x="298.5" y="175.3">+5V_ISO</text>
<text x="298.5" y="177.9">+5V_ISO</text>
<text x="335.6" y="177.9">HOT_GND</text>
<text x="335.6" y="175.3">HOT_GND</text>
<text x="298.5" y="180.4">GND_ISO</text>
<text x="335.6" y="182.9">HOT_GND</text>
<text x="335.6" y="180.4">HOT_3V3</text>
<text x="209.9" y="186.8">HOT_VN</text>
<text x="245.4" y="186.8">HOT_GND</text>
<text x="335.6" y="193.1">HOT_GND</text>
<text x="199.7" y="213.4">HOT_AVDD</text>
<text x="225.1" y="213.4">HOT_3V3</text>
<text x="250.5" y="213.4">HOT_3V3</text>
<text x="162.6" y="219.8">HOT_3V3</text>
<text x="181.9" y="219.8">HOT_AVDD</text>
<text x="199.7" y="226.1">HOT_GND</text>
<text x="225.1" y="226.1">HOT_GND</text>
<text x="250.5" y="226.1">HOT_GND</text>
<text x="100.7" y="228.7">HOT_3V3</text>
<text x="129.9" y="228.7">HOT_RESET</text>
<text x="279.7" y="228.7">+5V_ISO</text>
<text x="310.2" y="228.7">+5V_ISO</text>
<text x="350.9" y="228.7">HOT_3V3</text>
<text x="380.1" y="228.7">HOT_3V3</text>
<text x="100.7" y="241.4">HOT_RESET</text>
<text x="129.9" y="241.4">HOT_GND</text>
<text x="279.7" y="241.4">GND_ISO</text>
<text x="310.2" y="241.4">GND_ISO</text>
<text x="350.9" y="241.4">HOT_GND</text>
<text x="380.1" y="241.4">HOT_GND</text>
<text x="199.7" y="249">HOT_VREF</text>
<text x="230.2" y="249">HOT_VREF</text>
<text x="199.7" y="261.7">HOT_GND</text>
<text x="230.2" y="261.7">HOT_GND</text>
</g>
</svg>
